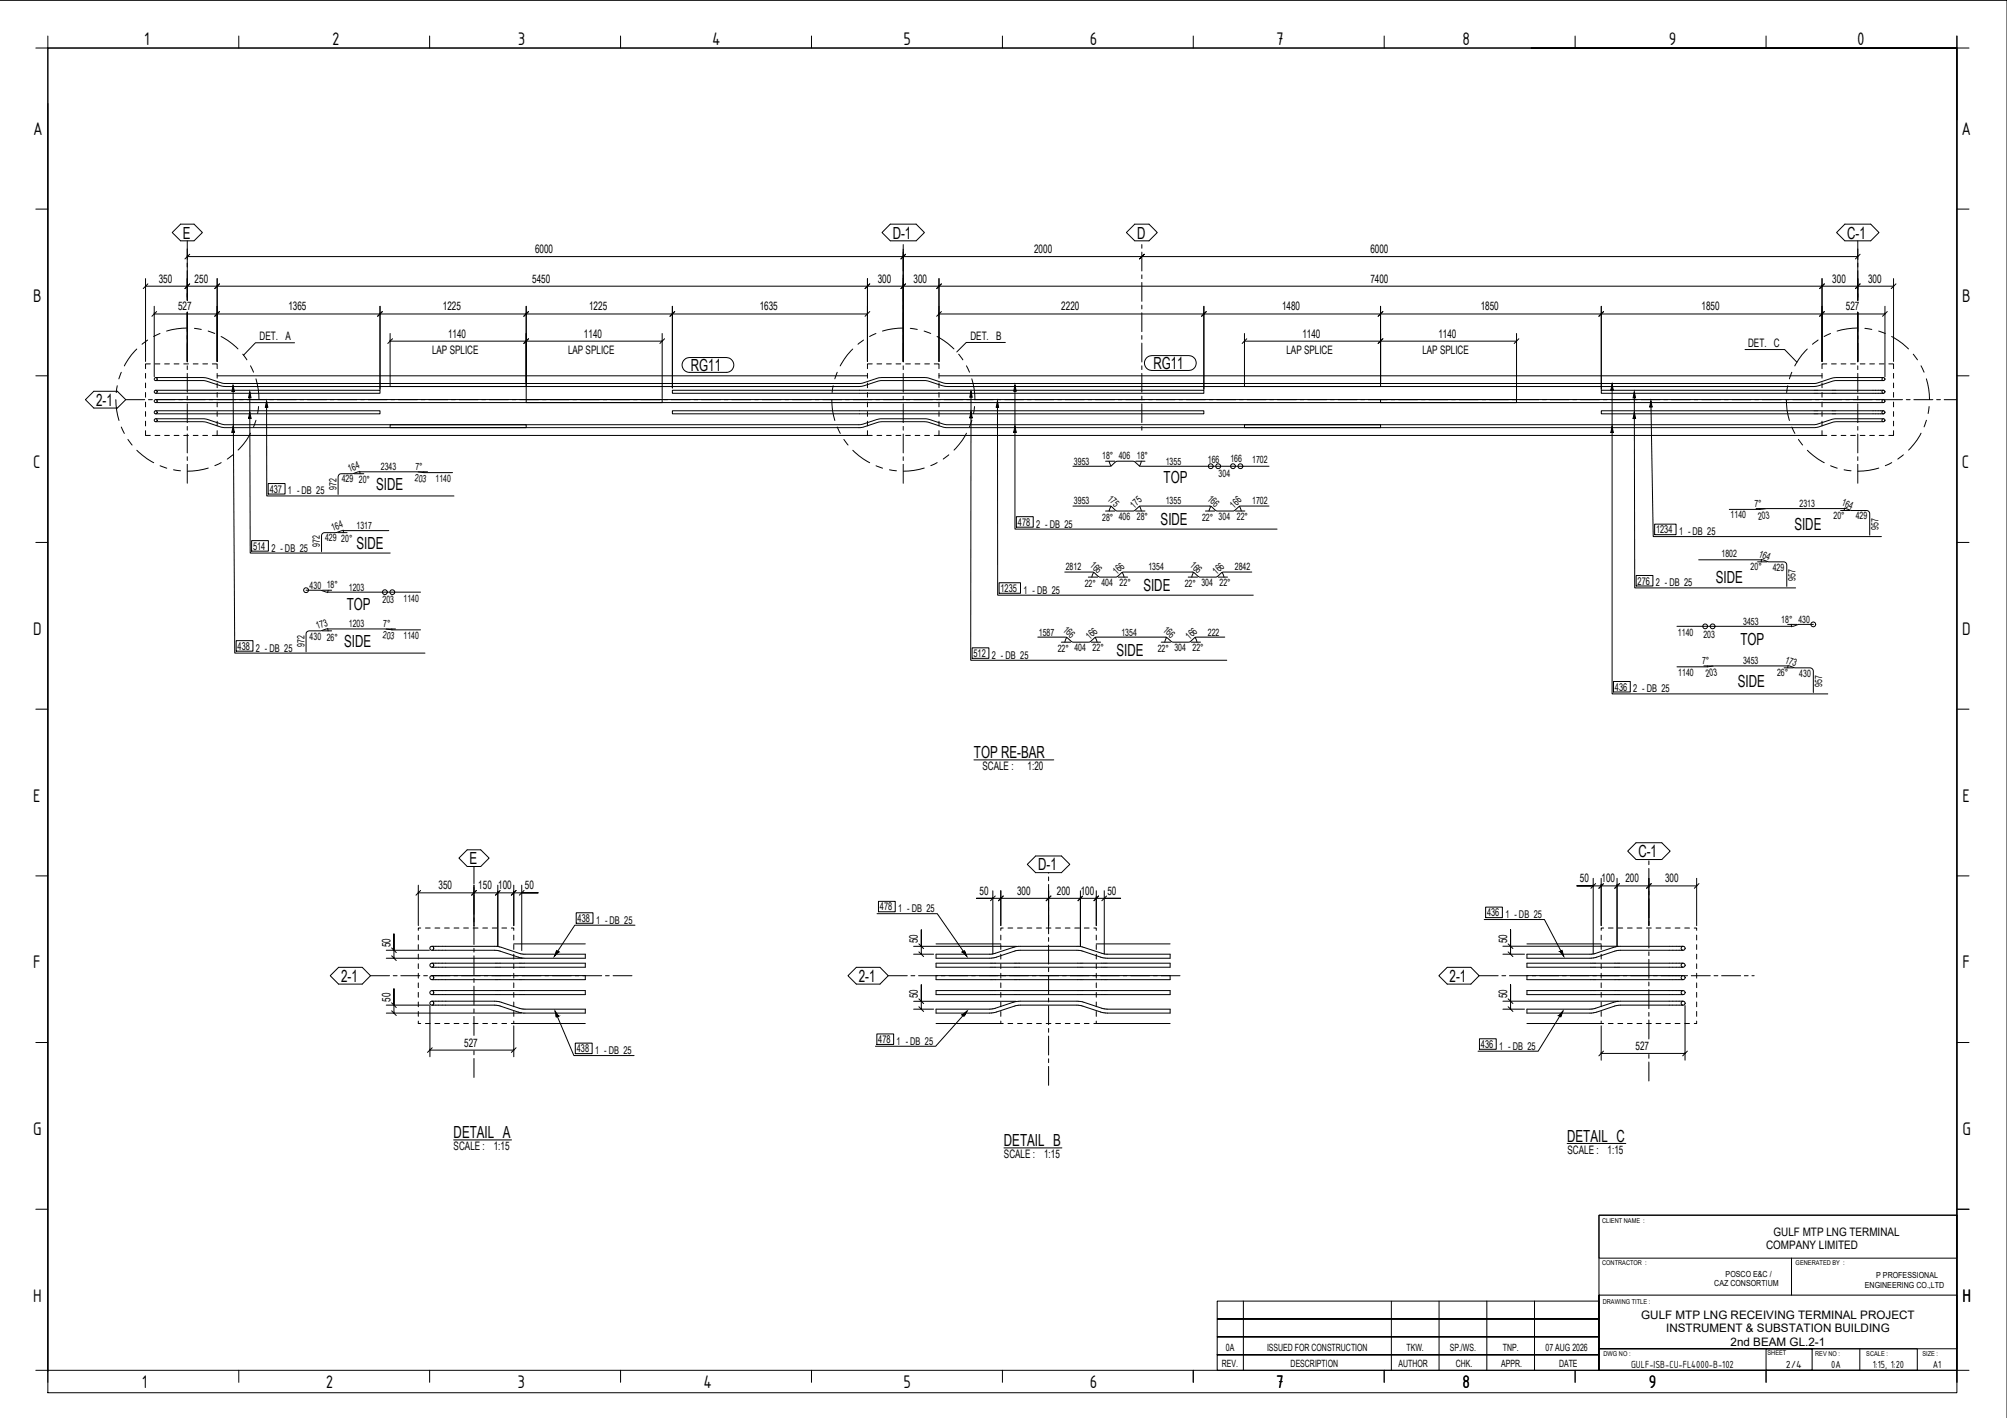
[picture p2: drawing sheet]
<svg xmlns="http://www.w3.org/2000/svg" width="841mm" height="594mm" viewBox="0 0 841 594" stroke-linecap="round" stroke-linejoin="round" font-family="sans-serif">
<!-- layer: S-GRID -->
<g fill="none" stroke="#000" stroke-width=".42">
<path d="M72.2 97.4l3.5-3.5h5.6l3.5 3.5-3.5 3.5h-5.6zM373.1 93.9h10.8l3.5 3.5-3.5 3.5h-10.8l-3.5-3.5zM472 97.4l3.5-3.5h6l3.5 3.5-3.5 3.5h-6zM773.1 93.9h10.8l3.5 3.5-3.5 3.5h-10.8l-3.5-3.5zM78.5 100.9v7.8M78.5 110.3v1.6M78.5 113.4v8M378.5 102.5v1.5M378.5 105.6v8M378.5 115.2v1.5M378.5 118.3v8M478.5 102.5v1.5"/>
<path d="M478.5 105.6v8M478.5 115.2v1.5M478.5 118.3v8M778.5 100.9v7.8M778.5 110.3v1.6M778.5 113.4v8M78.5 123v1.6M78.5 131v8M378.5 127.9v1.5M378.5 131v8M478.5 127.9v1.5M478.5 131v8"/>
<path d="M778.5 123v1.6M778.5 131v8M78.5 140.6v1.5M78.5 143.7v8M78.5 153.3v1.5M78.5 156.4v8M378.5 140.6v1.5M378.5 143.7v8M378.5 153.3v1.5M378.5 156.4v8M478.5 140.6v1.5M478.5 143.7v8"/>
<path d="M478.5 153.3v1.5M478.5 156.4v8M778.5 140.6v1.5M778.5 143.7v8M778.5 153.3v1.5M778.5 156.4v8M35.8 167.4l3.5-3.5h9.9l3.5 3.5-3.5 3.6h-9.9zM52.7 167.4h7.9M62.2 167.4h1.6M65.4 167.4h7.9M74.9 167.4h1.6M78.1 167.4h7.9"/>
<path d="M78.5 166v1.5M78.5 169.1v8M78.5 178.7v1.5M87.6 167.4h1.6M90.8 167.4h7.9M100.3 167.4h1.6M103.5 167.4h7.9M113 167.4h1.6M116.2 167.4h7.9M125.7 167.4h1.6M128.9 167.4h7.9M138.4 167.4h1.6"/>
<path d="M141.6 167.4h7.9M151.1 167.4h1.6M154.3 167.4h7.9M163.8 167.4h1.6M167 167.4h7.9M176.5 167.4h1.6M179.7 167.4h7.9M189.2 167.4h1.6M192.4 167.4h7.9M201.9 167.4h1.6M205.1 167.4h7.9M214.6 167.4h1.6"/>
<path d="M217.8 167.4h7.9M227.3 167.4h1.6M230.5 167.4h7.9M240 167.4h1.6M243.2 167.4h7.9M252.7 167.4h1.6M255.9 167.4h7.9M265.4 167.4h1.6M268.6 167.4h7.9M278.1 167.4h1.6M281.3 167.4h7.9M290.8 167.4h1.6"/>
<path d="M294 167.4h7.9M303.5 167.4h1.6M306.7 167.4h7.9M316.2 167.4h1.6M319.4 167.4h7.9M328.9 167.4h1.6M332.1 167.4h7.9M341.6 167.4h1.6M344.8 167.4h7.9M354.3 167.4h1.6M357.5 167.4h7.9M367 167.4h1.6"/>
<path d="M370.2 167.4h7.9M378.5 166v1.5M378.5 169.1v8M378.5 178.7v1.5M379.7 167.4h1.6M382.9 167.4h7.9M392.4 167.4h1.6M395.6 167.4h7.9M405.1 167.4h1.6M408.3 167.4h7.9M417.8 167.4h1.6M421 167.4h7.9"/>
<path d="M430.5 167.4h1.6M433.7 167.4h7.9M443.2 167.4h1.6M446.4 167.4h7.9M455.9 167.4h1.6M459.1 167.4h7.9M468.6 167.4h1.6M471.8 167.4h7.9M478.5 166v1.5M478.5 169.1v8M478.5 178.7v1.5M481.3 167.4h1.6"/>
<path d="M484.5 167.4h7.9M494 167.4h1.6M497.2 167.4h7.9M506.7 167.4h1.6M509.9 167.4h7.9M519.4 167.4h1.6M522.6 167.4h7.9M532.1 167.4h1.6M535.3 167.4h7.9M544.8 167.4h1.6M548 167.4h7.9M557.5 167.4h1.6"/>
<path d="M560.7 167.4h7.9M570.2 167.4h1.6M573.4 167.4h7.9M582.9 167.4h1.6M586.1 167.4h7.9M595.6 167.4h1.6M598.8 167.4h7.9M608.3 167.4h1.6M611.5 167.4h7.9M621 167.4h1.6M624.2 167.4h7.9M633.7 167.4h1.6"/>
<path d="M636.9 167.4h7.9M646.4 167.4h1.6M649.6 167.4h7.9M659.1 167.4h1.6M662.3 167.4h7.9M671.8 167.4h1.6M675 167.4h7.9M684.5 167.4h1.6M687.7 167.4h7.9M697.2 167.4h1.6M700.4 167.4h7.9M709.9 167.4h1.6"/>
<path d="M713.1 167.4h7.9M722.6 167.4h1.6M725.8 167.4h7.9M735.3 167.4h1.6M738.5 167.4h7.9M748 167.4h1.6M751.2 167.4h7.9M760.7 167.4h1.6M763.9 167.4h7.9M773.4 167.4h1.6M776.6 167.4h7.9M778.5 166v1.5"/>
<path d="M778.5 169.1v8M778.5 178.7v1.5M786.1 167.4h1.6M789.3 167.4h7.9M798.8 167.4h1.6M802 167.4h7.9M811.5 167.4h1.6M814.7 167.4h5.3M78.5 181.8v8M78.5 191.4v1.5M78.5 194.5v8M378.5 181.8v8"/>
<path d="M378.5 191.4v1.5M378.5 194.5v8M778.5 181.8v8M778.5 191.4v1.5M778.5 194.5v8M195.8 356h5.7l3.5 3.5-3.5 3.5h-5.7l-3.5-3.5zM682.1 356.6l3.5-3.5h10.8l3.5 3.5-3.5 3.5h-10.8zM198.6 363v7.3M198.6 371.9v1.6M198.6 375v8M430.5 362.1l3.5-3.5h10.8l3.5 3.5-3.5 3.5h-10.8zM439.4 365.6v.2"/>
<path d="M439.4 367.4v1.6M439.4 370.6v7.9M691 360.7v1.6M691 363.8v8M691 373.4v1.6M691 376.5v8M198.6 384.6v1.6M198.6 387.7v8M198.6 397.3v1.6M439.4 380.1v1.6M439.4 383.3v7.9M439.4 392.8v1.6"/>
<path d="M439.4 396v7.9M691 386.1v1.6M691 389.2v8M691 398.8v1.6M138.4 408.8l3.5-3.5h9.9l3.5 3.5-3.5 3.5h-9.9zM155.3 408.8h7.9M164.8 408.8h1.6M168 408.8h7.9M177.5 408.8h1.6M180.7 408.8h7.9M190.2 408.8h1.6M193.4 408.8h7.9"/>
<path d="M198.6 400.4v8M198.6 410v1.6M198.6 413.1v8M202.9 408.8h1.6M206.1 408.8h7.9M215.6 408.8h1.6M218.8 408.8h7.9M228.3 408.8h1.6M231.5 408.8h7.9M241 408.8h1.6M244.2 408.8h7.9M253.7 408.8h1.6"/>
<path d="M256.9 408.8h7.9M355.3 408.8l3.5-3.5h10l3.4 3.5-3.4 3.5h-10zM372.2 408.8h8M381.7 408.8h1.7M384.9 408.8h8M394.4 408.8h1.7M397.6 408.8h8M407.1 408.8h1.7M410.3 408.8h8M419.8 408.8h1.7M423 408.8h8M432.5 408.8h1.7"/>
<path d="M435.7 408.8h8M439.4 405.5v1.6M439.4 408.7v7.9M439.4 418.2v1.6M445.2 408.8h1.7M448.4 408.8h8M457.9 408.8h1.7M461.1 408.8h8M470.6 408.8h1.7M473.8 408.8h8M483.3 408.8h1.7M486.6 408.8h7.9"/>
<path d="M602.9 408.8l3.6-3.5h9.9l3.4 3.5-3.4 3.5h-9.9zM619.8 408.8h8M629.4 408.8h1.6M632.5 408.8h8M642.1 408.8h1.6M645.2 408.8h8M654.8 408.8h1.6M657.9 408.8h8M667.5 408.8h1.6M670.6 408.8h8M680.2 408.8h1.6M683.3 408.8h8"/>
<path d="M691 401.9v8M691 411.5v1.6M691 414.6v8M692.9 408.8h1.6M696 408.8h8M705.6 408.8h1.6M708.7 408.8h8M718.3 408.8h1.6M721.4 408.8h8M731 408.8h1.6M734.1 408.8h1M198.6 422.7v1.6"/>
<path d="M198.6 425.8v8M439.4 421.4v7.9M439.4 430.9v1.6M439.4 434.1v7.9M691 424.2v1.6M691 427.3v8M198.6 440.3v1.6M198.6 443.5v7.9M439.4 443.6v1.6M439.4 446.8v7.9M691 441.8v1.6M691 444.9v8"/>
</g>
<!-- layer: Part -->
<path d="M91 157.5h272.5M393.5 157.5h370M91 182.4h272.5M393.5 182.4h370M215.3 395.4h30M392.2 395.4h27.2M459.4 395.4h30.9M639.9 395.4h31.1M215.3 428.8h30M392.2 428.8h27.2M459.4 428.8h30.9M639.9 428.8h31.1" fill="none" stroke="#000" stroke-width=".42"/>
<!-- layer: OtherObjectType -->
<g fill="none" stroke="#000" stroke-width=".42">
<path d="M.1 .1h840.9v594M20.1 15.1v5h-5.1M100.1 15.1v5M180 15.1v5M260 15.1v5M340 15.1v5M420.1 15.1v5M500 15.1v5M580 15.1v5M660 15.1v5M740.1 15.1v5M820 15.1v564"/>
<path d="M641.6 20.1h178.4h-799.9v554h805M825.1 20.1h-5.1v30.2M20.1 43.4v531.2M15 87.6h5.1M820 87.6h5.1M15 157.5h5.1M820 157.5h5.1M15 227.3h5.1M820 227.3h5.1M15 297.1h5.1M820 297.1h5.1M408.1 318.4h33.5"/>
<path d="M15 367h5.1M820 367h5.1M15 436.8h5.1M820 436.8h5.1M190.1 477.6h24.3M656.7 479.1h24.6M420.7 480.9h24.3M15 506.6h5.1M670 509.1h150v18h-150zM670 509.1h150v65h-150h89.4v-9h-89.4h150v-22.5h-150v31.5zM820 506.6h5.1M750.7 527.1v15.5"/>
<path d="M510.1 545.1h159.9v29h-159.9v-6.5h159.9h-159.9v-7.5h159.9h-159.9v-7.5h159.9h-159.9zM521 545.1v29M583 545.2v28.9M603 545.2v28.9M623 545.1v29M643 545.1v29M15 574.1h5.1v5M100.1 574.1v5M180 574.1v5M260 574.1v5M340 574.1v5M420.1 574.1v5"/>
<path d="M500 574.1v5M580 574.1v5M660 574.1v5M740.1 565.1h63.3v9h-63.3zM740.1 574.1v5M779.3 565.1v9"/>
</g>
<!-- layer: ReinforcingBar -->
<g fill="none" stroke="#000" stroke-width=".42">
<path d="M65.2 158.2l20.8 .1 8.1 2.4h126.4v1.2h-126l-2.1-.3-7-2.2h-20.2M789.2 158.2l-20.8 .1-8 2.4h-238.9v1.2h238.5l2.1-.3 7-2.2h20.1M65.2 163.5h94v1.3h-94M65.2 172.1h94v1.3h-94M65.2 167.4h212.3v1.3h-212.3M65.2 175.4h20.3l8.6 2.5h126.4v1.3h-126.5l-9.1-2.5h-19.7M163.5 160.7h196.9l8-2.4 19-.1 1.7 .2 7.5 2.3h181.9v1.2h-181.5l-2.1-.3-7-2.2h-18.8l-7 2.2-2.2 .3h-196.4zM163.5 177.9h196.9l8.6-2.5h19l8.6 2.5h181.9v1.3h-182l-9.1-2.5-18.8 .1-8.1 2.4h-197zM220.5 167.4h415v1.3h-415zM281.8 163.5h222.7v1.3h-222.7zM281.8 172.1h222.7v1.3h-222.7zM789.2 175.4h-20.2l-8.6 2.5h-238.9v1.3h239l9-2.5h19.7"/>
<path d="M789.2 167.4h-210.7v1.3h210.7M789.2 163.5h-118.2v1.3h118.2M789.2 172.1h-118.2v1.3h118.2M181 396.5h27l11.4 3.3h25.9v1.7l-26-.1-1.5-.2-8.8-2.9-1.8-.2h-26.2M392.2 399.8h23.1l11.4-3.3h25.4l11.4 3.3h26.8v1.7l-26.9-.1-1.5-.2-8.7-2.9-1.9-.2-25.1 .1-9.3 3-2.3 .3h-22.4zM705.3 396.5h-27l-11.4 3.3h-27v1.7h26.4l2.1-.3 9.4-3 27.5-.1M181 408.7h64.3v1.7h-64.3M181 419.5h27l10.8 3.2 26.5 .1v1.6h-26l-2.1-.4-8.2-2.7-1.8-.2h-26.2M181 403.5h64.3v1.7h-64.3M181 415h64.3v1.7h-64.3M392.2 408.7h98.1v1.7h-98.1zM392.2 403.5h98.1v1.7h-98.1z"/>
<path d="M392.2 415h98.1v1.7h-98.1zM705.3 408.7h-65.4v1.7h65.4M705.3 419.5h-27l-10.8 3.2-27.6 .1v1.6h27.1l11.4-3.3h26.9M705.3 403.5h-65.4v1.7h65.4M705.3 415h-65.4v1.7h65.4M392.2 422.8h23.1l11.4-3.3h24.6l2.2 .2 10 3.1h26.8v1.6h-26.9l-1.5-.2-8.7-2.8-1.9-.3h-24.5l-9.9 3.1-2.3 .2h-22.4z"/>
<circle cx="65.2" cy="158.8" r=".62"/>
<circle cx="789.3" cy="158.8" r=".62"/>
<circle cx="65.2" cy="168" r=".63"/>
<circle cx="65.2" cy="172.7" r=".63"/>
<circle cx="65.2" cy="176.1" r=".62"/>
<circle cx="65.2" cy="164.1" r=".62"/>
<circle cx="789.2" cy="168" r=".64"/>
<circle cx="789.2" cy="172.7" r=".64"/>
<circle cx="789.3" cy="176.1" r=".62"/>
<circle cx="789.3" cy="164.1" r=".62"/>
<circle cx="507.4" cy="195.3" r="1.01"/>
<circle cx="510.5" cy="195.3" r="1.01"/>
<circle cx="516.7" cy="195.3" r="1.01"/>
<circle cx="519.8" cy="195.3" r="1.01"/>
<circle cx="128.3" cy="247.3" r="1.01"/>
<circle cx="161.3" cy="248.1" r="1.01"/>
<circle cx="164.4" cy="248.1" r="1"/>
<circle cx="714.5" cy="262.4" r="1.01"/>
<circle cx="717.7" cy="262.4" r="1.01"/>
<circle cx="759.9" cy="261.6" r=".98"/>
<circle cx="180.9" cy="397.3" r=".82"/>
<circle cx="705.3" cy="397.3" r=".84"/>
<circle cx="180.9" cy="409.6" r=".82"/>
<circle cx="180.9" cy="404.4" r=".82"/>
<circle cx="180.9" cy="415.9" r=".82"/>
<circle cx="705.3" cy="409.6" r=".84"/>
<circle cx="705.3" cy="415.9" r=".84"/>
<circle cx="705.3" cy="404.4" r=".84"/>
<circle cx="180.9" cy="420.3" r=".82"/>
<circle cx="705.3" cy="420.3" r=".84"/>
</g>
<!-- layer: GraphicObject -->
<g fill="none" stroke="#000" stroke-width=".42">
<path d="M61 156.4v2M63 152.5h-2v1.9M65 152.5h2M69 152.5h2M73 152.5h2M77 152.5h2M81 152.5h2M85 152.5h2M89 152.5h2v1.9M91 156.4v2M363.5 156.4v2M365.5 152.5h-2v1.9"/>
<path d="M367.5 152.5h2M371.5 152.5h2M375.5 152.5h2M379.5 152.5h2M383.5 152.5h2M387.5 152.5h2M391.5 152.5h2v1.9M393.5 156.4v2M763.5 156.4v2M765.5 152.5h-2v1.9M767.5 152.5h2M771.5 152.5h2"/>
<path d="M775.5 152.5h2M779.5 152.5h2M783.5 152.5h2M787.5 152.5h2M791.5 152.5h2v1.9M793.5 156.4v2M61 160.5v1.9M61 164.4v2M61 168.5v1.9M61 172.4v2M61 176.5v1.9M91 160.5v1.9"/>
<path d="M91 164.4v2M91 168.5v1.9M91 172.4v2M91 176.5v1.9M363.5 160.5v1.9M363.5 164.4v2M363.5 168.5v1.9M363.5 172.4v2M363.5 176.5v1.9M393.5 160.5v1.9M393.5 164.4v2M393.5 168.5v1.9"/>
<path d="M393.5 172.4v2M393.5 176.5v1.9M763.5 160.5v1.9M763.5 164.4v2M763.5 168.5v1.9M763.5 172.4v2M763.5 176.5v1.9M793.5 160.5v1.9M793.5 164.4v2M793.5 168.5v1.9M793.5 172.4v2M793.5 176.5v1.9"/>
<path d="M61 180.4v2h2M65 182.4h2M69 182.4h2M73 182.4h2M77 182.4h2M81 182.4h2M85 182.4h2M91 180.4v2h-2M363.5 180.4v2h2M367.5 182.4h2M371.5 182.4h2M375.5 182.4h2"/>
<path d="M379.5 182.4h2M383.5 182.4h2M387.5 182.4h2M393.5 180.4v2h-2M763.5 180.4v2h2M767.5 182.4h2M771.5 182.4h2M775.5 182.4h2M779.5 182.4h2M783.5 182.4h2M787.5 182.4h2M793.5 180.4v2h-2"/>
<path d="M175.3 391.8v2M175.3 395.8v2M175.3 399.8v2M176.3 388.8h-1v1M178.3 388.8h2M182.3 388.8h2M186.3 388.8h2M190.3 388.8h2M194.3 388.8h2M198.3 388.8h2M202.3 388.8h2M206.3 388.8h2"/>
<path d="M210.3 388.8h2M214.3 388.8h1v1M215.3 391.8v2M215.3 395.8v2M215.3 399.8v2M419.4 391.8v2M419.4 395.8v2M419.4 399.8v2M420.4 388.8h-1v1M422.4 388.8h2M426.4 388.8h2M430.4 388.8h2"/>
<path d="M434.4 388.8h2M438.4 388.8h2M442.4 388.8h2M446.4 388.8h2M450.4 388.8h2M454.4 388.8h2M458.4 388.8h1v1M459.4 391.8v2M459.4 395.8v2M459.4 399.8v2M671 391.8v2M671 395.8v2"/>
<path d="M671 399.8v2M672 388.8h-1v1M674 388.8h2M678 388.8h2M682 388.8h2M686 388.8h2M690 388.8h2M694 388.8h2M698 388.8h2M702 388.8h2M706 388.8h2M710 388.8h1v1"/>
<path d="M711 391.8v2M711 395.8v2M711 399.8v2M175.3 403.8v2M175.3 407.8v2M175.3 411.8v2M175.3 415.8v2M175.3 419.8v2M215.3 403.8v2M215.3 407.8v2M215.3 411.8v2M215.3 415.8v2"/>
<path d="M215.3 419.8v2M419.4 403.8v2M419.4 407.8v2M419.4 411.8v2M419.4 415.8v2M419.4 419.8v2M459.4 403.8v2M459.4 407.8v2M459.4 411.8v2M459.4 415.8v2M459.4 419.8v2M671 403.8v2"/>
<path d="M671 407.8v2M671 411.8v2M671 415.8v2M671 419.8v2M711 403.8v2M711 407.8v2M711 411.8v2M711 415.8v2M711 419.8v2M175.3 427.8v1h1M175.3 423.8v2M178.3 428.8h2"/>
<path d="M182.3 428.8h2M186.3 428.8h2M190.3 428.8h2M194.3 428.8h2M198.3 428.8h2M202.3 428.8h2M206.3 428.8h2M210.3 428.8h2M215.3 427.8v1h-1M215.3 423.8v2M419.4 427.8v1h1M419.4 423.8v2"/>
<path d="M422.4 428.8h2M426.4 428.8h2M430.4 428.8h2M434.4 428.8h2M438.4 428.8h2M442.4 428.8h2M446.4 428.8h2M450.4 428.8h2M454.4 428.8h2M459.4 427.8v1h-1M459.4 423.8v2M671 427.8v1h1"/>
<path d="M671 423.8v2M674 428.8h2M678 428.8h2M682 428.8h2M686 428.8h2M690 428.8h2M694 428.8h2M698 428.8h2M702 428.8h2M706 428.8h2M711 427.8v1h-1M711 423.8v2"/>
</g>
<!-- layer: Z-DIMENSIONS -->
<g fill="none" stroke="#000" stroke-width=".42">
<path d="M61 119.9h.1M61 119.9h17.5M61 116.7v34.7M62 118.9l-2 2M78.5 119.9h12.5M78.5 119.9h.1M78.5 107.5h.1M78.5 107.5h700M78.5 104.3v21.6M79.5 118.9l-2 2M79.5 106.5l-2 2M91 119.9h272.5"/>
<path d="M91 119.9h.1M91 116.7v34.7M92 118.9l-2 2M363.5 119.9h15M363.5 119.9h.1M363.5 116.7v34.7M364.5 118.9l-2 2M378.5 107.5h.1M378.5 119.9h15M378.5 119.9h.1M378.5 104.3v47.1M379.5 106.5l-2 2"/>
<path d="M379.5 118.9l-2 2M393.5 119.9h.1M393.5 116.7v34.7M393.5 119.9h385M394.5 118.9l-2 2M477.5 108.5l2-2-2 2M763.5 119.9h.1M763.5 116.7v34.7M764.5 118.9l-2 2M778.5 107.5h.1M778.5 119.9h15M778.5 119.9h.1"/>
<path d="M778.5 104.3v21.6M779.5 106.5l-2 2M779.5 118.9l-2 2M793.5 119.9h.1M793.5 116.7v34.7M794.5 118.9l-2 2M64.6 131.5h.1M64.6 131.5h94.6M64.6 128.3v29.5M65.6 130.5l-1.9 2M78.5 130.8v20.6M91 131.5h.1"/>
<path d="M92 130.5l-2 2M159.2 131.5h61.3M159.2 131.5h.1M159.2 128.3v34.8M160.2 130.5l-2 2M163.5 139.7v20.6M220.5 131.5h61.3M220.5 131.5h.1M220.5 128.3v38.7M221.5 130.5l-2 2M277.5 139.7v27.3M281.8 131.5h81.7"/>
<path d="M281.8 131.5h.1M281.8 128.3v34.2M282.7 130.5l-2 2M363.5 131.5h.1M364.5 130.5l-2 2M393.5 131.5h.1M393.5 131.5h185M394.5 130.5l-2 2M504.5 131.5h.1M504.5 128.3v34.8M505.5 130.5l-2 2M521.5 139.7v20.6"/>
<path d="M578.5 131.5h92.5M578.5 131.5h.1M578.5 128.3v32M579.5 130.5l-2 2M635.5 139.7v27.3M671 131.5h92.5M671 131.5h.1M671 128.3v34.8M672 130.5l-2 2M763.5 131.5h26.4M763.5 131.5h.1M764.5 130.5l-2 2"/>
<path d="M778.5 130.8v20.6M789.9 131.5h.1M789.9 128.3v29.5M790.9 130.5l-2 2M163.5 142.9h.1M163.5 142.9h114M164.5 141.9l-2 2M220.5 142.9h.1M221.5 141.9l-2 2M277.5 142.9h.1M278.5 141.9l-2 2M521.5 142.9h.1"/>
<path d="M521.5 142.9h114M522.5 141.9l-2 2M578.5 142.9h.1M579.5 141.9l-2 2M635.5 142.9h.1M636.5 141.9l-2 2M175.3 374.1h.1M175.3 374.1h23.3M175.3 370.9v16.9M176.3 373.1l-2 1.9M198.6 374.1h10M198.6 374.1h.1"/>
<path d="M198.6 370.9v16.9M199.6 373.1l-2 1.9M208.6 374.1h6.7M208.6 374.1h.1M208.6 370.9v25.4M209.6 373.1l-2 1.9M215.3 374.1h3.3M215.3 374.1h.1M215.3 370.9v16.9M216.3 373.1l-2 1.9M218.6 374.1h6.9zM218.6 370.9v27.3"/>
<path d="M219.6 373.1l-2 1.9M409.2 376.4h6.8h-6.8M416 376.4h.1M416 376.4h23.4M416 373.2v26.4M417.1 375.4l-2 2M419.4 376.4h.1M419.4 373.2v14.6M420.4 375.4l-2 2M439.4 376.4h13.3M439.4 376.4h.1M439.4 373.2v14.6"/>
<path d="M440.4 375.4l-2 2M452.7 376.4h6.7M452.7 376.4h.1M452.7 373.2v23.1M453.7 375.4l-2 2M459.4 376.4h3.3M459.4 376.4h.1M459.4 373.2v14.6M460.4 375.4l-2 2M462.7 376.4h6.9zM462.7 373.2v26.4M463.7 375.4l-2 2"/>
<path d="M660.8 371.2h6.8h-6.8M667.6 371.2h.1M667.6 371.2h10M667.6 368v31.6M668.6 370.2l-1.9 2M671 371.2h.1M671 368v19.8M671.9 370.2l-1.9 2 1.7-1.8M677.6 371.2h13.4M677.6 371.2h.1M677.6 368v28.3M678.6 370.2l-2 2"/>
<path d="M691 371.2h20M691 371.2h.1M691 368v19.8M692 370.2l-2 2M711 371.2h.1M711 368v19.8M711.9 370.2l-1.9 2M161.9 398.1h18M164.1 397.1l2 2M165.1 391.3v6.8zM165.1 398.1v3.4M382.8 399.8h8.4"/>
<path d="M382.8 396.5h43.2M385 398.8l2 2M385 395.4l2 2M386.1 399.8h.1M386.1 389.6v6.9zM386.1 396.5v3.3M629.8 399.8h9M629.8 396.4h48M632 398.8l2 2M632 395.4l2 2M633 399.8h.1M633 389.5v6.9z"/>
<path d="M633 396.4v3.4M161.9 401.5h57.1M164.1 400.4l2 2M165.1 414.2v6.9zM165.1 401.5h.1M382.8 419.5h42.9M385 418.5l2 2M386.1 412.6v6.9zM386.1 419.5v3.3M629.8 419.5h48.2M632 418.5l2 1.9M633 412.6v6.9z"/>
<path d="M633 419.5v3.3M161.9 424.4h56.5M161.9 421.1h18M164.1 423.5l2 2M164.1 420.1l2 2M165.1 424.4h.1M165.1 421.1v3.3M180.2 439.9h.1M180.2 439.9h35.1M180.2 421.3v21.4M181.1 439l-2 1.9M215.3 439.9h.1"/>
<path d="M215.3 429.8v12.9M216.3 439l-2 1.9M382.8 422.8h8.4M385 421.8l2 2M386.1 422.8h.1M629.8 422.8h9M632 421.8l2 2M633 422.8h.1M671 429.8v14.4M706.1 421.3v22.9M671 441.3h.1M671 441.3h35.1"/>
<path d="M671.9 440.4l-1.9 2M706.1 441.3h.1M707.1 440.4l-2 2"/>
</g>
<!-- layer: Text -->
<path d="M286.8 150.6l1-.6 1.1-.2h15.5a3.1 3.1 0 0 1 3.1 3.1 3.1 3.1 0 0 1-3.1 3.1h-15.5a3.1 3.1 0 0 1-2.8-2 3.1 3.1 0 0 1 .7-3.4zM480.6 149.8l2.1-.8h15.5a3.1 3.1 0 0 1 3.1 3.1 3.1 3.1 0 0 1-3.1 3.1h-15.5a3.1 3.1 0 0 1-2.9-2 3.1 3.1 0 0 1 .8-3.4z" fill="none" stroke="#000" stroke-width=".42"/>
<!-- layer: ReinforcingBarMark -->
<g fill="none" stroke="#000" stroke-width=".42">
<path d="M97.7 163l.7 110.6h79.7M104.7 164.1l.1 67.6h58.7M111.7 168l.1 39.8h78.4M406.9 163.9l-.1 112.7h107.3M418 168l.1 81.4h107.1M425.3 161.3v60.4h109.9M675.5 161.3v129.4h90.4M684.9 164.2l.1 82.1h67.5M691.8 168l1 56.8h95.6M148.5 198.5h3.9M150.7 197.5l.2 1M175.2 197.7h3.9"/>
<path d="M177.6 197.7v.3M189.6 198h-12l-2.9-.3h-24.6l-2.2 .8h-4.9a1.3 1.3 0 0 0-1.3 1.3v7.4M449.6 195.3h15.4l3.3-2.1 7 .1 2 1.8 .8 .2h53.7M463.3 193.2h3.9M464.8 193.2l.8 2.1M475.9 193.2h3.9M478.3 193.2l-.8 2.1M112.4 202.6h7.1v4.4h-7.1zM425.9 216.5h7.1v4.4h-7.1zM449.6 212h15.7l2.8 2.1h6.9l2.8-2.1h29.3l2.8 2.1h7l2.8-2.1h12.1M463.3 214.1h3.9M465.6 212.1l-.8 2"/>
<path d="M475.9 214.1h3.9M477.5 212.1l.8 2M505.1 214.1h3.9M507.4 212.1l-.8 2M517.8 214.1h3.9M519.3 212.1l.8 2M693.4 219.6h8.9v4.4h-8.9zM724.6 213.4h12.9l2.8-.3h33.2l2.3 .8h6.4a1.3 1.3 0 0 1 1.3 1.3v9M735.9 213.1h3.9M737.4 213.1v.3M771.3 213.9h3.9M773 212.9l-.2 1"/>
<path d="M105.4 226.5h7.1v4.4h-7.1zM141.5 223.2h3.9M143.8 222.1l.2 1.1M162.9 222.3h-19.6l-2.6 .9h-4.7a1.3 1.3 0 0 0-1.3 1.3v6.6M446.2 239.7h11.5l.8 .2 2.3 1.9h7l2.3-1.9 .7-.2h28.8l.7 .2 2.4 1.9h6.9l2.4-1.9 .6-.2h11.9M458.3 239.7l-.8 2.1M470.2 239.7l.8 2.1M500.2 239.7l-.8 2.1M512.1 239.7l.8 2.1M711.8 234.5h26.9l2.4 .9h6.3a1.3 1.3 0 0 1 1.3 1.3v9M736.5 235.4h3.9M738.2 234.3l-.2 1.1"/>
<path d="M128.3 247.3h6.2l2.2 .8h39.5M135.1 247.3h3.9M137.5 247.3l-.2 1M418.7 244.2h8.9v4.4h-8.9zM456 241.8h3.9M468.6 241.8h3.9M497.9 241.8h3.9M510.5 241.8h3.9M685.6 241.1h7v4.4h-7zM99 268.4h7v4.4h-7zM135.1 264.3h3.9M137.3 263.3l.2 1"/>
<path d="M161.8 263.5h3.9M164.2 263.5v.4M176.2 263.9h-12l-2.9-.4h-24.6l-2.2 .8h-4.9a1.3 1.3 0 0 0-1.3 1.3v7.4M407.4 271.4h7v4.4h-7zM434.9 266.9h11.6l3.2 2.1h7l2.1-1.9 .7-.2h28.8l3.3 2.1h6.9l2.2-1.9 .6-.2h11.9M444.7 269h3.9M447 267l-.8 2M457.3 269h3.9M458.9 267l.8 2M486.6 269h3.9M488.9 267l-.8 2M499.2 269h3.9"/>
<path d="M500.8 267l.8 2M702.7 279.4h12.8l2.9-.4h31.5l2.2 .8h6.5a1.47 1.47 0 0 1 1.3 1.3v9M714 279h3.9M715.5 279v.4M747.6 279.8h3.9M749.1 261.6h3.9M749.3 278.8l-.2 1M750.6 261.6l.2 1M759.9 261.6h-6.3l-2.2 .8h-48.7M676.1 285.5h7.1v4.4h-7.1zM368.1 377.6h7v4.4h-7zM241.5 382.4h7v4.4h-7z"/>
<path d="M266.1 387.6h-25.2l-8.6 13M367.5 382.8h25.3l12.3 17.8M621.9 385.2h25.3l8.1 15.4M622.5 380h7.1v4.4h-7.1zM232.6 423.6l7.9 18.6h25.2M241.1 437h7v4.4h-7zM367.4 433.2h7.1v4.4h-7.1zM405.2 423.6l-13.1 14.7h-25.3M620 435.2h7v4.4h-7zM654.9 423.6l-10.3 16.8h-25.2"/>
</g>
<g fill="#000" stroke="#000" stroke-width=".42">
<path d="M104.7 164.1l.5 2.5h-1zM406.9 163.9l.5 2.5h-1zM684.9 164.2l.5 2.5h-1.1z"/>
<path d="M97.6 161.4l.6 2.5h-1zM97.2 163.9h1z"/>
<path d="M97.7 178.6l.5 2.5h-1zM97.2 181.1h1z"/>
<path d="M104.7 172.7l.5 2.5h-1zM104.2 175.2h1z"/>
<path d="M111.7 168l.5 2.5h-1zM111.2 170.5h1z"/>
<path d="M406.9 172.5l.5 2.5h-1zM406.4 175h1z"/>
<path d="M418 168l.5 2.5h-1zM417.5 170.5h1z"/>
<path d="M425.3 161.3l.5 2.5h-1zM424.8 163.8h1z"/>
<path d="M425.3 178.6l.5 2.5h-1zM424.8 181.1h1z"/>
<path d="M675.5 160.9l.5 2.5h-1zM675 163.4h1z"/>
<path d="M675.5 178.6l.5 2.5h-1zM675 181.1h1z"/>
<path d="M684.9 172.8l.5 2.5h-1.1zM684.3 175.3h1.1z"/>
<path d="M691.8 168l.5 2.4h-1zM691.3 170.4h1z"/>
<path d="M233.3 398.2l.8 .6h-1zM233.1 398.8l-.8 1.8 1.8-1.8z"/>
<path d="M403.3 398.8l.8-.5 .3 .5zM403.3 398.8l1.8 1.8-.7-1.8z"/>
<path d="M653.7 398.6l.8-.4 .2 .4zM653.7 398.6l1.6 2-.6-2z"/>
<path d="M232.6 423.6l1.4 2.1h-1zM233 425.7l.1 .4 .9-.4z"/>
<path d="M403.2 425.2l2-1.6-.8 1.6zM403.2 425.2l.7 .6 .5-.6z"/>
<path d="M654.9 423.6l-.7 1.9h-1zM653.2 425.5l.8 .5 .2-.5z"/>
</g>
<!-- layer: DetailSymbol -->
<g fill="none" stroke="#000" stroke-width=".42">
<path d="M67 139.7l-2.6 1.3M78.5 137.4l-4.4 .4-4.3 .9M81.5 137.6l2.9 .4M87.2 138.7l2.8 1M367.1 139.7l-2.7 1.3M378.5 137.4l-4.4 .4-4.3 .9M381.5 137.6l2.9 .4M387.3 138.7l2.7 1M767.1 139.7l-2.7 1.3M778.5 137.4l-4.4 .4-4.3 .9M781.5 137.6l2.9 .4M787.3 138.7l2.7 1"/>
<path d="M50.8 156l-1 2.7M57.3 146.2l-2.2 2.5-3 4.6M61.9 142.5l-2.4 1.7M92.7 141l2.7 1.6 4.3 3.6M101.7 148.4l1.7 2.4M105 153.3l1.2 2.6M107.3 158.7l.9 4.3 .3 4.4M123.4 143.6h-16.4l-4.9 5.2M350.8 156l-1 2.7M357.3 146.2l-2.2 2.5-3 4.6M361.9 142.5l-2.4 1.7M392.7 141l4.5 2.9 2.5 2.3"/>
<path d="M401.7 148.4l1.8 2.4M405 153.3l1.3 2.6M407.2 158.7a29.4 29.4 0 0 1 1.3 8.7M421.3 143.5h-16.4l-4 4M731.3 146.4h16.5l5.2 5.3M750.9 156l-1.1 2.7M757.3 146.2l-2.2 2.5-3 4.6M761.9 142.5l-2.4 1.7M792.7 141l4.5 2.9 2.5 2.3M801.7 148.4l1.8 2.4M805 153.3l1.3 2.6M807.2 158.7a29.4 29.4 0 0 1 1.4 8.7"/>
<path d="M48.5 167.4a29.9 29.9 0 0 0 1.4 8.8M49.1 161.6l-.4 2.9M50.8 178.9l1.3 2.7M107.3 176.1l-1.1 2.7M108.4 170.3l-.5 2.9M348.6 167.4a28.1 28.1 0 0 0 1.2 8.8M349.2 161.6l-.5 2.9M350.8 178.9l1.3 2.7M407.3 176.1l-1 2.7M408.4 170.3l-.4 2.9M748.6 167.4a28.1 28.1 0 0 0 1.2 8.8M749.2 161.6l-.5 2.9"/>
<path d="M750.9 178.9l1.2 2.7M807.3 176.1l-1 2.7M808.4 170.3l-.4 2.9M53.6 184.1l1.8 2.4M57.3 188.7l4.3 3.5 2.8 1.7M67.1 195.1l2.8 1M72.7 196.8l2.9 .4M87.3 196.1a29.9 29.9 0 0 1-8.7 1.3M92.7 193.8l-2.7 1.3M97.6 190.6l-2.4 1.7M105 181.5l-1.7 2.8-3.5 4.3M353.6 184.1l1.8 2.4"/>
<path d="M357.4 188.7l4.2 3.5 2.8 1.7M367.1 195.1l2.8 1M372.7 196.8l3 .4M387.3 196.1a29.9 29.9 0 0 1-8.7 1.3M392.7 193.8l-2.7 1.3M397.6 190.6l-2.3 1.7M405 181.5l-1.7 2.8-3.5 4.3M753.6 184.1l1.8 2.4M757.4 188.7l4.2 3.5 2.8 1.7M767.1 195.1l2.8 1M772.7 196.8l3 .4M787.3 196.1a29.9 29.9 0 0 1-8.7 1.3"/>
<path d="M792.7 193.8l-2.6 1.3M797.6 190.6l-2.3 1.7M805 181.5l-1.7 2.8-3.5 4.3"/>
</g>
<!-- layer: 0 -->
<path d="M20.1 20.1h799.9v563.4h-799.9z" fill="none" stroke="#000" stroke-width=".42"/>
<g font-size="8.2">
<text x="60.4" y="18.9">1</text>
<text x="139.2" y="18.9">2</text>
<text x="216.9" y="18.9">3</text>
<text x="298.4" y="18.9">4</text>
<text x="378.7" y="18.9">5</text>
<text x="456.7" y="18.9">6</text>
<text x="534.7" y="18.9">7</text>
<text x="612.8" y="18.9">8</text>
<text x="699.3" y="18.9">9</text>
<text x="778.2" y="18.9">0</text>
<text x="13.9" y="56.6">A</text>
<text x="821.9" y="56.6">A</text>
<text x="13.9" y="126.4">B</text>
<text x="822.2" y="126.4">B</text>
<text x="13.9" y="196.2">C</text>
<text x="822.1" y="196.2">C</text>
<text x="13.9" y="266">D</text>
<text x="822.2" y="266">D</text>
<text x="13.9" y="335.9">E</text>
<text x="822.4" y="335.9">E</text>
<text x="13.9" y="405.7">F</text>
<text x="822.4" y="405.7">F</text>
<text x="13.9" y="475.5">G</text>
<text x="822.4" y="475.5">G</text>
<text x="13.9" y="545.4">H</text>
<text x="822.4" y="545.4">H</text>
<text x="59.5" y="581.6">1</text>
<text x="136.5" y="581.6">2</text>
<text x="216.8" y="581.6">3</text>
<text x="294.8" y="581.6">4</text>
<text x="378.7" y="581.6">5</text>
<text x="456.7" y="581.6">6</text>
<text x="534.7" y="581.6">7</text>
<text x="612.8" y="581.6">8</text>
<text x="690.9" y="581.6">9</text>
</g>
<g font-size="7">
<text x="76.7" y="99.9">E</text>
<text x="374.1" y="99.9">D-1</text>
<text x="476.5" y="99.9">D</text>
<text x="774.1" y="99.9">C-1</text>
<text x="289.5" y="155.4">RG11</text>
<text x="483.3" y="154.6">RG11</text>
<text x="40.3" y="169.9">2-1</text>
<text x="487.6" y="202.2">TOP</text>
<text x="157.6" y="205.4">SIDE</text>
<text x="486.4" y="219.9">SIDE</text>
<text x="751.9" y="221.9">SIDE</text>
<text x="149.3" y="230">SIDE</text>
<text x="719" y="244.2">SIDE</text>
<text x="479.1" y="247.6">SIDE</text>
<text x="145.3" y="255.7">TOP</text>
<text x="144.2" y="271.2">SIDE</text>
<text x="467.8" y="274.9">SIDE</text>
<text x="729.3" y="270.4">TOP</text>
<text x="728.2" y="287.8">SIDE</text>
<text x="408.1" y="317.6">TOP RE-BAR</text>
<text x="686.5" y="359.1">C-1</text>
<text x="196.8" y="362">E</text>
<text x="435" y="364.6">D-1</text>
<text x="142.9" y="411.3">2-1</text>
<text x="359.9" y="411.3">2-1</text>
<text x="607.5" y="411.3">2-1</text>
<text x="190.1" y="476.9">DETAIL A</text>
<text x="656.7" y="478.3">DETAIL C</text>
<text x="420.7" y="480.2">DETAIL B</text>
</g>
<g font-size="4.9">
<text x="224.2" y="106.1">6000</text>
<text x="433.4" y="106.1">2000</text>
<text x="574.2" y="106.1">6000</text>
<text x="66.5" y="118.5">350</text>
<text x="81.6" y="118.5">250</text>
<text x="223" y="118.5">5450</text>
<text x="367.8" y="118.5">300</text>
<text x="382.8" y="118.5">300</text>
<text x="574.2" y="118.5">7400</text>
<text x="767.8" y="118.5">300</text>
<text x="782.8" y="118.5">300</text>
<text x="74.6" y="130.1">527</text>
<text x="120.8" y="130.1">1365</text>
<text x="185.6" y="130.1">1225</text>
<text x="246.9" y="130.1">1225</text>
<text x="318.4" y="130.1">1635</text>
<text x="444.7" y="130.1">2220</text>
<text x="537.2" y="130.1">1480</text>
<text x="620.5" y="130.1">1850</text>
<text x="713" y="130.1">1850</text>
<text x="773.5" y="130.1">527</text>
<text x="108.8" y="142.6">DET. A</text>
<text x="187.7" y="141.5">1140</text>
<text x="244.7" y="141.5">1140</text>
<text x="406.6" y="142.5">DET. B</text>
<text x="545.7" y="141.5">1140</text>
<text x="602.7" y="141.5">1140</text>
<text x="181" y="148.2">LAP SPLICE</text>
<text x="238" y="148.2">LAP SPLICE</text>
<text x="539.1" y="148.2">LAP SPLICE</text>
<text x="596" y="148.2">LAP SPLICE</text>
<text x="732.5" y="145.4">DET. C</text>
<text x="411.7" y="322.6">SCALE :</text>
<text x="430.6" y="322.6">1:20</text>
<text x="662.1" y="369.7">50</text>
<text x="671.1" y="369.7">100</text>
<text x="681.1" y="369.7">200</text>
<text x="697.8" y="369.7">300</text>
<text x="183.8" y="372.6">350</text>
<text x="200.4" y="372.6">150</text>
<text x="208.8" y="372.6">100</text>
<text x="219.9" y="372.6">50</text>
<text x="410.5" y="374.9">50</text>
<text x="426.2" y="374.9">300</text>
<text x="442.9" y="374.9">200</text>
<text x="452.9" y="374.9">100</text>
<text x="464" y="374.9">50</text>
<text x="384.6" y="395.2" transform="rotate(-90 384.6 395.2)">50</text>
<text x="631.6" y="395.1" transform="rotate(-90 631.6 395.1)">50</text>
<text x="163.6" y="396.8" transform="rotate(-90 163.6 396.8)">50</text>
<text x="163.6" y="419.8" transform="rotate(-90 163.6 419.8)">50</text>
<text x="384.6" y="418.2" transform="rotate(-90 384.6 418.2)">50</text>
<text x="631.6" y="418.1" transform="rotate(-90 631.6 418.1)">50</text>
<text x="194.5" y="438.5">527</text>
<text x="685.4" y="439.9">527</text>
<text x="190.1" y="481.9">SCALE :</text>
<text x="206.9" y="481.9">1:15</text>
<text x="420.7" y="485.2">SCALE :</text>
<text x="437.5" y="485.2">1:15</text>
<text x="656.9" y="483.3">SCALE :</text>
<text x="673.7" y="483.3">1:15</text>
<text x="743.2" y="517.7">GULF MTP LNG TERMINAL</text>
<text x="740.1" y="523.4">COMPANY LIMITED</text>
<text x="687.7" y="552.5">GULF MTP LNG RECEIVING TERMINAL PROJECT</text>
<text x="698.2" y="558.2">INSTRUMENT &amp; SUBSTATION BUILDING</text>
<text x="725.2" y="563.9">2nd BEAM GL.2-1</text>
</g>
<g font-size="4.7">
<text x="683.5" y="573.1">GULF-ISB-CU-FL4000-B-102</text>
<text x="748.4" y="573.1">2/4</text>
<text x="767.3" y="573.1">0A</text>
<text x="784.8" y="573.1">1:15, 1:20</text>
<text x="809.9" y="573.1">A1</text>
</g>
<g font-size="4.5">
<text x="113" y="206.3">437</text>
<text x="120.7" y="207.2">1 - DB 25</text>
<text x="426.5" y="220.3">478</text>
<text x="434.2" y="221.1">2 - DB 25</text>
<text x="694" y="223.4">1234</text>
<text x="703.6" y="224.2">1 - DB 25</text>
<text x="106" y="230.3">514</text>
<text x="113.7" y="231.1">2 - DB 25</text>
<text x="686.2" y="244.9">276</text>
<text x="693.9" y="245.7">2 - DB 25</text>
<text x="419.3" y="248">1235</text>
<text x="428.9" y="248.8">1 - DB 25</text>
<text x="99.6" y="272.2">438</text>
<text x="107.3" y="273">2 - DB 25</text>
<text x="408" y="275.2">512</text>
<text x="415.7" y="276">2 - DB 25</text>
<text x="676.7" y="289.3">436</text>
<text x="684.4" y="290.1">2 - DB 25</text>
<text x="368.7" y="381.4">478</text>
<text x="376.4" y="382.2">1 - DB 25</text>
<text x="623.1" y="383.9">436</text>
<text x="242" y="386.2">438</text>
<text x="249.8" y="387">1 - DB 25</text>
<text x="630.8" y="384.7">1 - DB 25</text>
<text x="368" y="436.9">478</text>
<text x="375.7" y="437.7">1 - DB 25</text>
<text x="241.7" y="440.8">438</text>
<text x="249.4" y="441.6">1 - DB 25</text>
<text x="620.6" y="439">436</text>
<text x="628.3" y="439.8">1 - DB 25</text>
</g>
<g font-size="4.2">
<text x="146.5" y="197.8" transform="rotate(-20 146.5 197.8)">164</text>
<text x="159.6" y="196.9">2343</text>
<text x="174.1" y="197">7°</text>
<text x="450" y="194.6">3953</text>
<text x="461.8" y="192.2">18° 406</text>
<text x="476.4" y="192.5">18°</text>
<text x="488.5" y="194.6">1355</text>
<text x="506.1" y="193.9">166</text>
<text x="515.6" y="193.7">166</text>
<text x="524.7" y="194">1702</text>
<text x="143.2" y="202.1">429</text>
<text x="150.4" y="202.5">20°</text>
<text x="173.7" y="201.6" transform="rotate(7 173.7 201.6)">203</text>
<text x="182.5" y="201.7">1140</text>
<text x="510.7" y="199.9">304</text>
<text x="141" y="205.3" transform="rotate(-90 141 205.3)">972</text>
<text x="463.9" y="209.4" transform="rotate(43 463.9 209.4)">175</text>
<text x="505.7" y="209.4" transform="rotate(43 505.7 209.4)">166</text>
<text x="450" y="211.3">3953</text>
<text x="475.2" y="213.1" transform="rotate(-43 475.2 213.1)">175</text>
<text x="488.5" y="211.3">1355</text>
<text x="517.1" y="213.1" transform="rotate(-43 517.1 213.1)">166</text>
<text x="524.7" y="211.3">1702</text>
<text x="735.1" y="212.4">7°</text>
<text x="754.1" y="212.4">2313</text>
<text x="771.5" y="211.7" transform="rotate(20 771.5 211.7)">164</text>
<text x="149.4" y="221.6">1317</text>
<text x="461.8" y="218.1">28° 406</text>
<text x="476.4" y="217.8">28°</text>
<text x="503.7" y="218.1">22° 304</text>
<text x="518.3" y="217.8">22°</text>
<text x="725.2" y="217.1">1140</text>
<text x="736.8" y="217.7" transform="rotate(-7 736.8 217.7)">203</text>
<text x="768.3" y="217.5">20°</text>
<text x="777.6" y="217.6">429</text>
<text x="787.2" y="221.9" transform="rotate(-90 787.2 221.9)">957</text>
<text x="136.2" y="226.8">429</text>
<text x="139.5" y="222.5" transform="rotate(-20 139.5 222.5)">164</text>
<text x="143" y="226.9">20°</text>
<text x="134" y="229.1" transform="rotate(-90 134 229.1)">972</text>
<text x="721.4" y="233.6">1802</text>
<text x="736.7" y="233.2" transform="rotate(20 736.7 233.2)">164</text>
<text x="446.6" y="239">2812</text>
<text x="456.6" y="237.1" transform="rotate(43 456.6 237.1)">166</text>
<text x="481.2" y="239">1354</text>
<text x="498.5" y="237.1" transform="rotate(43 498.5 237.1)">166</text>
<text x="517.5" y="239">2842</text>
<text x="733.6" y="239">20°</text>
<text x="742.9" y="239.1">429</text>
<text x="454.6" y="245.8">22° 404</text>
<text x="467.9" y="240.8" transform="rotate(-43 467.9 240.8)">166</text>
<text x="469.2" y="245.5">22°</text>
<text x="496.4" y="245.8">22° 304</text>
<text x="509.8" y="240.8" transform="rotate(-43 509.8 240.8)">166</text>
<text x="511" y="245.5">22°</text>
<text x="752.5" y="243.4" transform="rotate(-90 752.5 243.4)">957</text>
<text x="129.7" y="246.6">430</text>
<text x="136.9" y="246.5">18°</text>
<text x="146.2" y="247.4">1203</text>
<text x="160.3" y="252.8">203</text>
<text x="169.1" y="252.2">1140</text>
<text x="133" y="263.7" transform="rotate(-20 133 263.7)">173</text>
<text x="146.2" y="262.8">1203</text>
<text x="160.6" y="262.9">7°</text>
<text x="730.5" y="261.7">3453</text>
<text x="746.4" y="260.8">18° 430</text>
<text x="129.7" y="267.9">430</text>
<text x="136.9" y="268.4">26°</text>
<text x="160.3" y="267.4" transform="rotate(7 160.3 267.4)">203</text>
<text x="169.1" y="267.6">1140</text>
<text x="435.3" y="266.2">1587</text>
<text x="445.3" y="264.3" transform="rotate(43 445.3 264.3)">166</text>
<text x="456.6" y="268.1" transform="rotate(-43 456.6 268.1)">166</text>
<text x="469.9" y="266.2">1354</text>
<text x="487.2" y="264.3" transform="rotate(43 487.2 264.3)">166</text>
<text x="498.5" y="268.1" transform="rotate(-43 498.5 268.1)">166</text>
<text x="506.2" y="266.2">222</text>
<text x="703.1" y="266.5">1140</text>
<text x="713.8" y="267.1">203</text>
<text x="127.5" y="271.2" transform="rotate(-90 127.5 271.2)">972</text>
<text x="443.3" y="273">22° 404</text>
<text x="457.9" y="272.8">22°</text>
<text x="485.1" y="273">22° 304</text>
<text x="499.7" y="272.8">22°</text>
<text x="713.3" y="278.3">7°</text>
<text x="730.4" y="278.3">3453</text>
<text x="747.8" y="277.6" transform="rotate(20 747.8 277.6)">173</text>
<text x="703.3" y="283.1">1140</text>
<text x="714.9" y="283.6" transform="rotate(-7 714.9 283.6)">203</text>
<text x="744.7" y="283.4">26°</text>
<text x="754" y="283.5">430</text>
<text x="763.6" y="287.8" transform="rotate(-90 763.6 287.8)">957</text>
<text x="513.7" y="566.1">0A</text>
<text x="530.9" y="566.1">ISSUED FOR CONSTRUCTION</text>
<text x="589.4" y="566.1">TKW.</text>
<text x="607.5" y="566.1">SP./WS.</text>
<text x="629.7" y="566.1">TNP.</text>
<text x="647.7" y="566.1">07 AUG 2026</text>
<text x="512" y="572.6">REV.</text>
<text x="540.8" y="572.6">DESCRIPTION</text>
<text x="586" y="572.6">AUTHOR</text>
<text x="610.1" y="572.6">CHK.</text>
<text x="629.1" y="572.6">APPR.</text>
<text x="653.3" y="572.6">DATE</text>
</g>
<g font-size="3.5">
<text x="718.3" y="538.8">CAZ CONSORTIUM</text>
<text x="723.1" y="534.8">POSCO E&amp;C /</text>
<text x="781.5" y="539.5">ENGINEERING CO.,LTD</text>
<text x="786.2" y="535.5">P PROFESSIONAL</text>
</g>
<g font-size="2.8">
<text x="671.4" y="512.4">CLIENT NAME :</text>
<text x="671.4" y="530">CONTRACTOR :</text>
<text x="752.5" y="530">GENERATED BY :</text>
<text x="671.6" y="546.4">DRAWING TITLE :</text>
<text x="671.9" y="567.9">DWG NO :</text>
<text x="740.6" y="567.6">SHEET</text>
<text x="760.6" y="568">REV NO :</text>
<text x="782.1" y="568.1">SCALE :</text>
<text x="805.5" y="568.3">SIZE :</text>
</g>
</svg>
